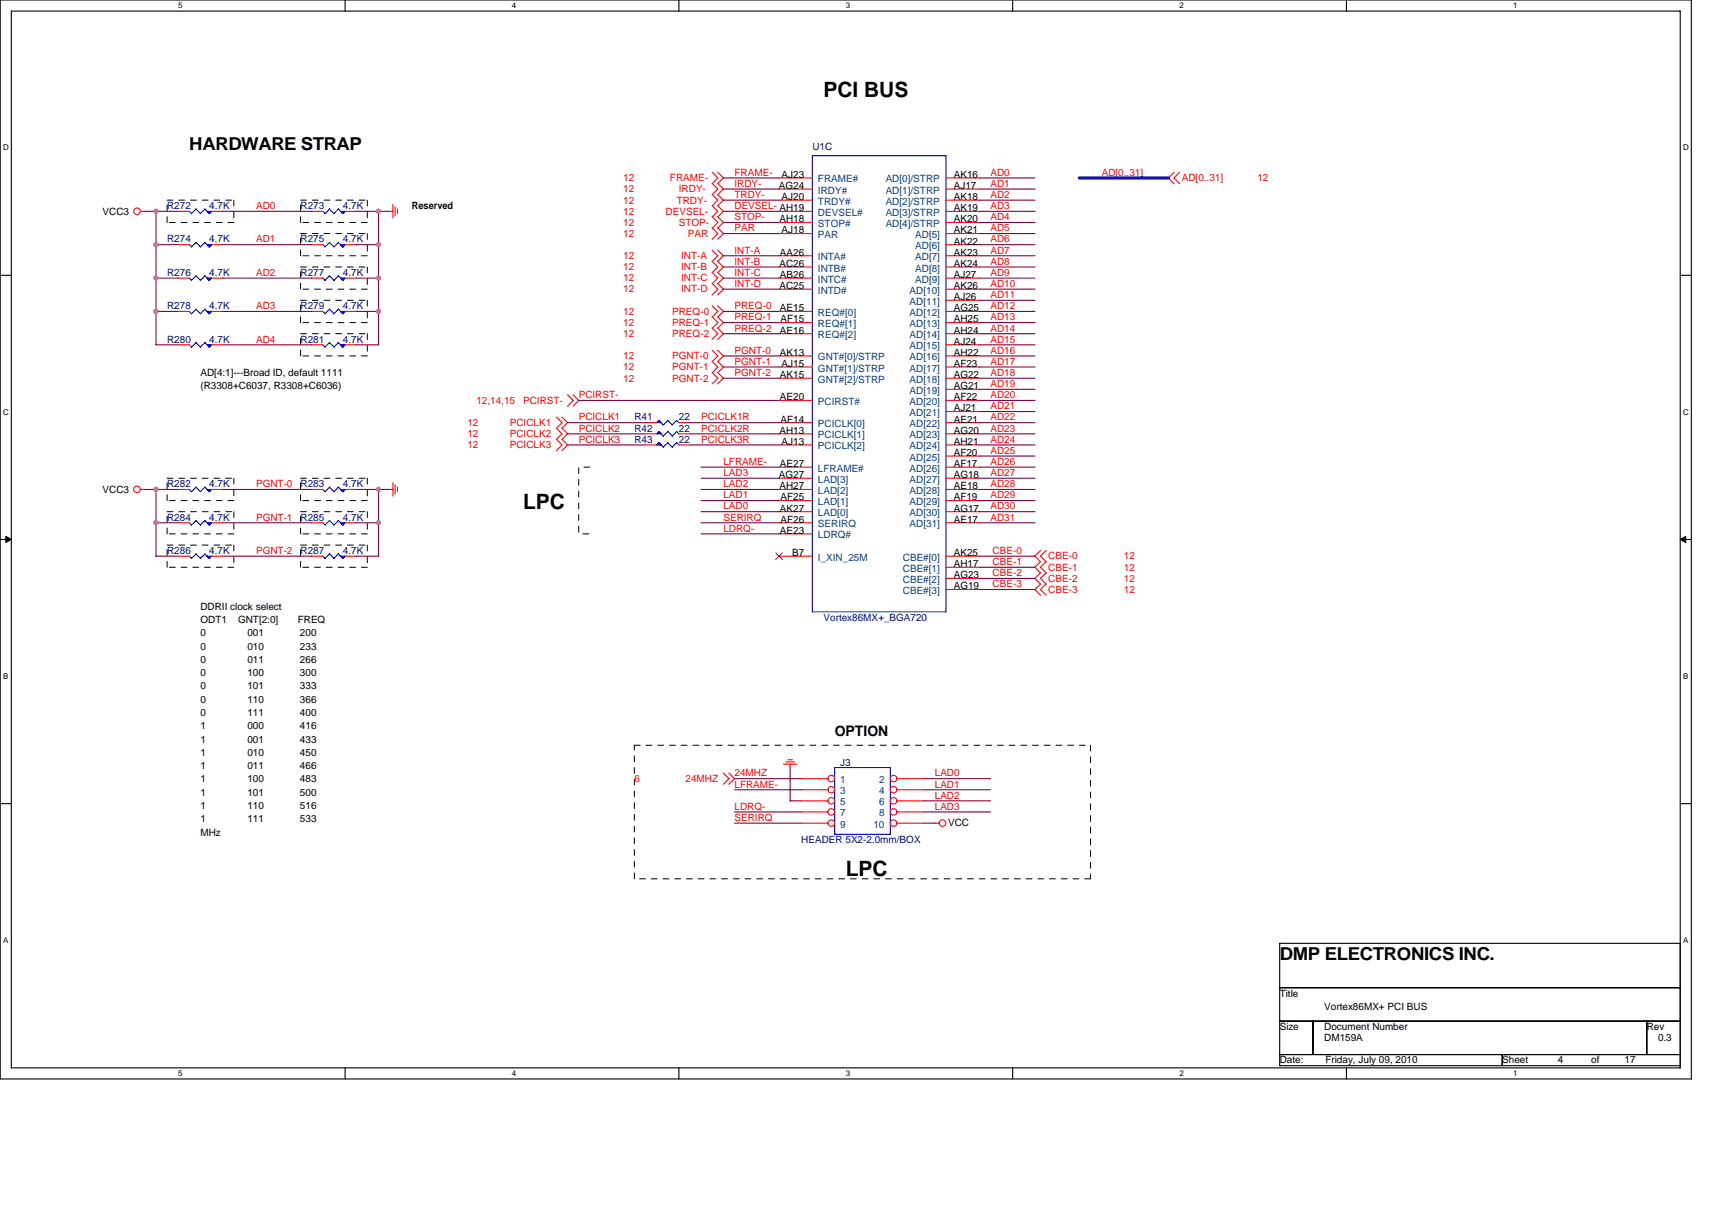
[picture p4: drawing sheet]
<svg xmlns="http://www.w3.org/2000/svg" width="297mm" height="210mm" viewBox="0 0 297 210" stroke-linecap="round" stroke-linejoin="round" font-family="sans-serif">
<path d="M0 0h293.5v187.2h-293.5zM2 1.9h289.5v183.4h-289.5z" fill="none" stroke="#000" stroke-width=".19"/>
<g fill="#fff">
<path d="M30.9 .2h.8v1.6h-.8z"/>
<path d="M30.9 185.5h.8v1.6h-.8z"/>
</g>
<path d="M59.9 0v1.9M59.9 185.3v1.9" fill="none" stroke="#000" stroke-width=".19"/>
<g fill="#fff">
<path d="M88.8 .2h.8v1.6h-.8z"/>
<path d="M88.8 185.5h.8v1.6h-.8z"/>
</g>
<path d="M117.8 0v1.9M117.8 185.3v1.9" fill="none" stroke="#000" stroke-width=".19"/>
<g fill="#fff">
<path d="M146.7 .2h.8v1.6h-.8z"/>
<path d="M146.7 185.5h.8v1.6h-.8z"/>
</g>
<path d="M175.7 0v1.9M175.7 185.3v1.9" fill="none" stroke="#000" stroke-width=".19"/>
<g fill="#fff">
<path d="M204.7 .2h.7v1.6h-.7z"/>
<path d="M204.7 185.5h.7v1.6h-.7z"/>
</g>
<path d="M233.6 0v1.9M233.6 185.3v1.9" fill="none" stroke="#000" stroke-width=".19"/>
<g fill="#fff">
<path d="M262.6 .2h.7v1.6h-.7z"/>
<path d="M262.6 185.5h.7v1.6h-.7z"/>
<path d="M.5 24.8h1v1.6h-1z"/>
<path d="M292 24.8h1v1.6h-1z"/>
<path d="M.5 70.7h1v1.5h-1z"/>
<path d="M292 70.7h1v1.5h-1z"/>
</g>
<path d="M0 47.8h2M291.5 47.8h2" fill="none" stroke="#000" stroke-width=".19"/>
<g fill="#fff">
<path d="M.5 116.5h.9v1.6h-.9z"/>
<path d="M292 116.5h.9v1.6h-.9z"/>
</g>
<path d="M0 93.6h2M291.5 93.6h2" fill="none" stroke="#000" stroke-width=".19"/>
<path d="M1 93.1l1 .5-1 .5zM291.5 93.6l1-.5v1z" fill="#000" stroke="#000" stroke-width=".17"/>
<g fill="#fff">
<path d="M.5 162.4h.9v1.5h-.9z"/>
<path d="M292 162.4h.9v1.5h-.9z"/>
</g>
<path d="M0 139.5h2M291.5 139.5h2M222 163.7h69.5v21.2h-69.5zM222 171.4h69.5M222 177.2h69.5M227.8 177.2v5.8M285.7 177.2v5.8M222 183h69.5M260.6 183v1.9" fill="none" stroke="#000" stroke-width=".19"/>
<g fill="none" stroke="#000" stroke-width=".17" stroke-dasharray="1 1 1 1 1 1 1 1">
<path d="M29 34.7h11.6M29 38.6v-3.9M40.6 34.7v3.9M40.6 38.6h-11.6M52.2 34.7h11.5M52.2 38.6v-3.9M63.7 34.7v3.9M63.7 38.6h-11.5M52.2 52.1h11.5M52.2 56v-3.9M52.2 40.5h11.5M52.2 44.4v-3.9"/>
<path d="M52.2 46.3h11.5M52.2 50.2v-3.9M52.2 57.9h11.5M63.7 52.1v3.9M63.7 56h-11.5M63.7 40.5v3.9M63.7 44.4h-11.5M63.7 46.3v3.9M63.7 50.2h-11.5M63.7 57.9v3.9M52.2 61.8v-3.9M63.7 61.8h-11.5"/>
<path d="M29 88.8h11.6M29 92.6v-3.8M29 83h11.6M29 86.9v-3.9M29 94.6h11.6M29 98.4v-3.8M40.6 88.8v3.8M40.6 92.6h-11.6M40.6 83v3.9M40.6 86.9h-11.6M40.6 94.6v3.8M40.6 98.4h-11.6"/>
<path d="M52.2 94.6h11.5M52.2 98.4v-3.8M52.2 83h11.5M52.2 86.9v-3.9M52.2 88.8h11.5M52.2 92.6v-3.8M63.7 94.6v3.8M63.7 98.4h-11.5M63.7 83v3.9M63.7 86.9h-11.5M63.7 88.8v3.8M63.7 92.6h-11.5"/>
<path d="M102.3 81.1h-1.9v11.5h1.9M110.1 129.3h79.1M189.2 129.3v23.2M110.1 152.5v-23.2M189.2 152.5h-79.1"/>
</g>
<g fill="none" stroke="#f00" stroke-width=".19">
<path d="M24.4 36.7h.7M30.9 36.7h1.9M36.7 36.7h1.9M54.1 36.7h1.9M59.9 36.7h1.9M67.6 36.7h.6M68.2 35.5v2.3M68.6 35.9v1.6M69 36.3v.8M123.6 29.9l.9 1-.9 1M123.6 35.7l.9 1-.9 1M123.6 33.8l.9 .9-.9 1"/>
<path d="M123.6 39.5l.9 1-.9 1M123.6 31.8l.9 1-.9 1M123.6 37.6l.9 1-.9 1M124.5 29.9l1 1-1 1M124.5 35.7l1 1-1 1M124.5 33.8l1 .9-1 1M124.5 39.5l1 1-1 1M124.5 31.8l1 1-1 1M124.5 37.6l1 1-1 1M135.2 36.7h5.7M135.2 30.9h5.7M135.2 32.8h5.7"/>
<path d="M135.2 34.7h5.7M135.2 38.6h5.7M164.1 36.7h5.8M164.1 30.9h5.8M164.1 32.8h5.8M164.1 34.7h5.8M164.1 38.6h5.8M203.7 29.9l-1 1 1 1M204.7 29.9l-1 1 1 1M30.9 48.3h1.9M30.9 42.5h1.9M30.9 54h1.9"/>
<path d="M30.9 59.8h1.9M36.7 48.3h1.9M36.7 42.5h1.9M36.7 54h1.9M36.7 59.8h1.9M54.1 48.3h1.9M54.1 42.5h1.9M54.1 54h1.9M54.1 59.8h1.9M59.9 48.3h1.9M59.9 42.5h1.9M59.9 54h1.9"/>
<path d="M59.9 59.8h1.9M123.6 56.9l.9 1-.9 1M123.6 53.1l.9 .9-.9 1M123.6 55l.9 1-.9 1M123.6 43.4l.9 1-.9 1M123.6 45.3l.9 1-.9 1M123.6 49.2l.9 1-.9 1M123.6 47.3l.9 1-.9 .9M124.5 56.9l1 1-1 1M124.5 53.1l1 .9-1 1M124.5 55l1 1-1 1M124.5 43.4l1 1-1 1"/>
<path d="M124.5 45.3l1 1-1 1M124.5 49.2l1 1-1 1M124.5 47.3l1 1-1 .9M135.2 48.3h5.7M135.2 54h5.7M135.2 50.2h5.7M135.2 56h5.7M135.2 57.9h5.7M135.2 40.5h5.7M135.2 44.4h5.7M135.2 46.3h5.7M164.1 48.3h5.8"/>
<path d="M164.1 42.5h5.8M164.1 54h5.8M164.1 59.8h5.8M164.1 50.2h5.8M164.1 52.1h5.8M164.1 56h5.8M164.1 57.9h5.8M164.1 40.5h5.8M164.1 44.4h5.8M164.1 46.3h5.8M96.5 74.3l1 1-1 1M96.5 72.4l1 .9-1 1"/>
<path d="M96.5 76.2l1 1-1 1M97.5 72.4l1 .9-1 1M97.5 74.3l1 1-1 1M97.5 76.2l1 1-1 1M98.5 68.5l1 1-1 1M99.4 68.5l1 1-1 1M112 73.3h1.9M112 75.3h1.9M112 77.2h1.9M117.8 73.3h1.9M117.8 75.3h1.9M117.8 77.2h1.9"/>
<path d="M123.6 60.8l.9 1-.9 1M123.6 64.6l.9 1-.9 1M123.6 62.7l.9 1-.9 1M124.5 60.8l1 1-1 1M124.5 64.6l1 1-1 1M124.5 62.7l1 1-1 1M135.2 73.3h5.7M135.2 75.3h5.7M135.2 77.2h5.7M135.2 61.8h5.7M135.2 63.7h5.7M135.2 65.6h5.7"/>
<path d="M135.2 69.5h5.7M164.1 73.3h5.8M164.1 75.3h5.8M164.1 77.2h5.8M164.1 61.8h5.8M164.1 63.7h5.8M164.1 65.6h5.8M164.1 67.6h5.8M164.1 69.5h5.8M164.1 71.4h5.8M164.1 79.1h5.8M24.4 84.9h.7"/>
<path d="M30.9 84.9h1.9M30.9 96.5h1.9M30.9 90.7h1.9M36.7 84.9h1.9M36.7 96.5h1.9M36.7 90.7h1.9M54.1 84.9h1.9M54.1 96.5h1.9M54.1 90.7h1.9M59.9 84.9h1.9M59.9 96.5h1.9M59.9 90.7h1.9"/>
<path d="M67.6 84.9h.6M68.2 83.8v2.3M68.6 84.2v1.5M69 84.5v.8M135.2 84.9h5.7M135.2 96.5h5.7M135.2 90.7h5.7M135.2 81.1h5.7M135.2 83h5.7M135.2 86.9h5.7M135.2 88.8h5.7M135.2 92.6h5.7"/>
<path d="M164.1 84.9h5.8M164.1 96.5h5.8M164.1 90.7h5.8M164.1 81.1h5.8M164.1 83h5.8M164.1 86.9h5.8M164.1 88.8h5.8M164.1 98.4h5.8M180.5 99.4l-.9 1 .9 1M180.5 95.5l-.9 1 .9 1M180.5 97.5l-.9 .9 .9 1M181.5 99.4l-1 1 1 1"/>
<path d="M181.5 95.5l-1 1 1 1M181.5 97.5l-1 .9 1 1M164.1 100.4h5.8M164.1 102.3h5.8M180.5 101.3l-.9 1 .9 1M181.5 101.3l-1 1 1 1M125.5 134.1l1 1-1 1M126.4 134.1l1 1-1 1M135.9 132.6h2.4M136.3 132.2h1.6M136.7 131.8h.8M137.1 132.6v.6"/>
<path d="M139 135.1h4.7M139 137.1h4.7M139 139h4.7M155.6 135.1h4.6M155.6 137.1h4.6M155.6 139h4.6M139 142.9h4.7M139 140.9h4.7M155.6 142.9h4.6M155.6 140.9h4.6M162.2 142.9h.8"/>
<circle cx="23.8" cy="36.7" r=".57"/>
<circle cx="23.8" cy="84.9" r=".57"/>
<circle cx="144.2" cy="135.1" r=".57"/>
<circle cx="144.2" cy="139" r=".57"/>
<circle cx="144.2" cy="137" r=".57"/>
<circle cx="155" cy="135.1" r=".57"/>
<circle cx="155" cy="137" r=".57"/>
<circle cx="155" cy="139" r=".57"/>
<circle cx="144.2" cy="140.9" r=".57"/>
<circle cx="144.2" cy="142.8" r=".57"/>
<circle cx="155" cy="140.9" r=".57"/>
<circle cx="155" cy="142.8" r=".57"/>
<circle cx="163.5" cy="142.8" r=".57"/>
</g>
<g fill="none" stroke="#00f" stroke-width=".19">
<path d="M32.8 36.7l.4 .4M34.8 37.1l-.8-.8-.8 .8M35.5 36.3l.8 .8M35.6 36.3l-.8 .8M36.7 36.7l-.4 .4M56 36.7l.4 .4M57.1 36.3l.9 .8M57.2 36.3l-.8 .8M58.7 36.3l.8 .8M58.7 36.3l-.8 .8M59.9 36.7l-.4 .4M140.9 27h23.2v79.2h-23.2z"/>
<path d="M32.8 42.4l.4 .5 .8-.8 .8 .7M32.8 54l.4 .4M32.8 48.2l.4 .4M32.8 59.8l.4 .4M34 47.9l.8 .7M34 59.4l.8 .8M34 47.9l-.8 .8M34 59.5l-.8 .7M34.8 54.4l-.8-.8-.8 .9M35.5 42.1l.8 .8 .4-.4M35.5 53.6l.8 .8M35.5 47.9l.8 .7"/>
<path d="M35.5 59.4l.8 .8M35.6 42.1l-.8 .8M35.6 53.7l-.8 .8M35.6 47.9l-.8 .8M35.6 59.5l-.8 .7M36.7 54l-.4 .5M36.7 48.3l-.4 .4M36.7 59.8l-.4 .4M56 48.2l.4 .4M56 54l.4 .4M56 59.8l.4 .4M57.1 47.9l.9 .7"/>
<path d="M57.1 53.6l.9 .8M57.1 42.1l.8 .8 .8-.8M57.1 59.4l.9 .8M57.2 47.9l-.8 .8M57.2 53.7l-.8 .8M57.2 42.1l-.8 .8-.4-.5M57.2 59.5l-.8 .7M58.7 47.9l.8 .7M58.7 53.6l.8 .8M58.7 42.1l.8 .7M58.7 59.4l.8 .8M58.7 47.9l-.8 .8"/>
<path d="M58.7 53.7l-.8 .8M58.7 59.5l-.8 .7M59.9 48.3l-.4 .4M59.9 54l-.4 .5M59.9 42.5l-.4 .4M59.9 59.8l-.4 .4M113.9 73.3l.4-.4 .8 .9M113.9 75.3l.4-.4 .8 .8M113.9 77.2l.4-.4 .8 .8M115.9 73l.7 .8M115.9 74.9l.7 .8 .8-.8 .4 .4M115.9 76.8l.7 .8 .8-.8 .4 .4"/>
<path d="M115.9 72.9l-.8 .8M115.9 74.9l-.8 .8M115.9 76.8l-.8 .8M117.8 73.4l-.4-.5-.8 .8M32.8 96.5l.4 .4 .8-.8 .8 .8M32.8 90.7l.4 .4M32.8 84.9l.4 .4M34 90.3l.8 .8M34 90.3l-.8 .8M34.8 85.3l-.8-.8-.8 .8M35.5 96.1l.8 .8 .4-.4M35.5 90.3l.8 .8"/>
<path d="M35.5 84.5l.8 .8M35.6 96.1l-.8 .8M35.6 90.3l-.8 .8M35.6 84.5l-.8 .8M36.7 90.7l-.4 .4M36.7 84.9l-.4 .4M56 90.7l.4 .4M56 84.9l.4 .4M57.1 90.3l.9 .8M57.1 96.1l.8 .8 .8-.8M57.1 84.5l.9 .8M57.2 90.3l-.8 .8"/>
<path d="M57.2 96.1l-.8 .8-.4-.4M57.2 84.5l-.8 .8M58.7 90.3l.8 .8M58.7 96.1l.8 .8M58.7 84.5l.8 .8M58.7 90.3l-.8 .8M58.7 84.5l-.8 .8M59.9 90.7l-.4 .4M59.9 96.5l-.4 .4M59.9 84.9l-.4 .4M144.8 133.2h9.7v11.6h-9.7z"/>
</g>
<g fill="#00f" stroke="#00f" stroke-width=".19">
<path d="M59.1 48.3h.8l-.4 .3z" fill-rule="evenodd"/>
<path d="M35.9 96.5h.8l-.4 .4z" fill-rule="evenodd"/>
<path d="M59.1 90.7h.8l-.4 .4z" fill-rule="evenodd"/>
<path d="M35.9 90.7h.8l-.4 .4z" fill-rule="evenodd"/>
<path d="M35.9 42.5h.8l-.4 .3z" fill-rule="evenodd"/>
<path d="M35.9 54h.8l-.4 .4z" fill-rule="evenodd"/>
<path d="M114.3 73l.4 .3h-.8l.4-.3 .4 .3z" fill-rule="evenodd"/>
<path d="M59.1 54h.8l-.4 .4z" fill-rule="evenodd"/>
<path d="M59.1 96.5h.8l-.4 .4z" fill-rule="evenodd"/>
<path d="M59.1 42.5h.8l-.4 .3z" fill-rule="evenodd"/>
<path d="M35.9 84.9h.8l-.4 .4z" fill-rule="evenodd"/>
<path d="M59.1 36.7h.8l-.4 .4z" fill-rule="evenodd"/>
<path d="M35.9 48.3h.8l-.4 .3z" fill-rule="evenodd"/>
<path d="M35.9 36.7h.8l-.4 .4z" fill-rule="evenodd"/>
<path d="M114.3 74.9l.4 .4h-.8l.4-.4 .4 .4z" fill-rule="evenodd"/>
<path d="M35.9 59.8h.8l-.4 .4z" fill-rule="evenodd"/>
<path d="M114.3 76.8l.4 .4h-.8l.4-.4 .4 .4z" fill-rule="evenodd"/>
<path d="M59.1 84.9h.8l-.4 .4z" fill-rule="evenodd"/>
<path d="M59.1 59.8h.8l-.4 .4z" fill-rule="evenodd"/>
</g>
<path d="M134.6 95.9l1.2 1.2M135.7 95.9l-1.1 1.2" fill="none" stroke="#804000" stroke-width=".17"/>
<path d="M187.3 30.9h15.5" fill="none" stroke="#00f" stroke-width=".57"/>
<g fill="none" stroke="#800040" stroke-width=".19">
<path d="M25.1 36.7h5.8M27.1 36.7l-.1 23.1h3.9M38.6 36.7h15.5M61.8 36.7h5.8M65.7 36.7v23.1h-3.9M125.5 36.7h9.7M125.5 30.9h9.7M125.5 32.8h9.7M125.5 38.6h9.7M125.5 34.7h9.7M169.9 36.7h9.7M169.9 30.9h9.7"/>
<path d="M169.9 32.8h9.7M169.9 38.6h9.7M169.9 34.7h9.7M27 54h3.9M27 48.3h3.9M27 42.5h3.9M38.6 54h15.5M38.6 48.3h15.5M38.6 42.5h15.5M38.6 59.8h15.5M61.8 54h3.9M61.8 48.3h3.9"/>
<path d="M61.8 42.5h3.9M125.5 54h9.7M125.5 57.9h9.7M125.5 56h9.7M125.5 40.5h9.7M125.5 48.3h9.7M125.5 46.3h9.7M125.5 50.2h9.7M125.5 44.4h9.7M169.9 54h9.7M169.9 57.9h9.7M169.9 56h9.7"/>
<path d="M169.9 40.5h9.7M169.9 48.3h9.7M169.9 46.3h9.7M169.9 50.2h9.7M169.9 44.4h9.7M169.9 42.5h9.7M169.9 52.1h9.7M169.9 59.8h9.7M98.5 73.3h13.5M98.5 75.3h13.5M98.5 77.2h13.5M100.4 69.5h34.8"/>
<path d="M119.7 77.2h15.5M119.7 73.3h15.5M119.7 75.3h15.5M125.5 63.7h9.7M125.5 65.6h9.7M125.5 61.8h9.7M169.9 69.5h9.7M169.9 63.7h9.7M169.9 65.6h9.7M169.9 61.8h9.7M169.9 73.3h9.7M169.9 75.3h9.7"/>
<path d="M169.9 77.2h9.7M169.9 67.6h9.7M169.9 71.4h9.7M169.9 79.1h9.7M25.1 84.9h5.8M27 90.7h3.9M27.1 84.9l-.1 11.6h3.9M38.6 84.9h15.5M38.6 90.7h15.5M38.6 96.5h15.5M61.8 84.9h5.8M61.8 90.7h3.9"/>
<path d="M65.7 84.9v11.6h-3.9M121.6 81.1h13.6M121.6 83h13.6M121.6 84.9h13.6M121.6 86.9h13.6M121.6 88.8h13.6M121.6 92.6h13.6M121.6 90.7h13.6M169.9 96.5h9.7M169.9 98.4h9.7M169.9 81.1h9.7M169.9 83h9.7"/>
<path d="M169.9 84.9h9.7M169.9 86.9h9.7M169.9 88.8h9.7M169.9 90.7h9.7M169.9 100.4h9.7M169.9 102.3h9.7M127.4 137.1h11.6M127.4 135.1h11.6M137.1 139h1.9M137.1 133.2v5.8M160.2 139h11.7M160.2 137.1h11.7"/>
<path d="M160.2 135.1h11.7M127.4 140.9h11.6M127.4 142.9h11.6M160.2 140.9h11.7M160.2 142.9h2"/>
</g>
<g fill="#f0f" stroke="#f0f" stroke-width=".19">
<circle cx="27" cy="36.7" r=".38"/>
<circle cx="65.7" cy="48.2" r=".38"/>
<circle cx="27.1" cy="42.4" r=".38"/>
<circle cx="65.7" cy="36.7" r=".38"/>
<circle cx="27.1" cy="48.2" r=".38"/>
<circle cx="65.7" cy="42.4" r=".38"/>
<circle cx="27" cy="54" r=".38"/>
<circle cx="65.7" cy="54" r=".38"/>
<circle cx="65.7" cy="84.9" r=".38"/>
<circle cx="65.7" cy="90.7" r=".38"/>
<circle cx="27.1" cy="90.7" r=".38"/>
<circle cx="27" cy="84.9" r=".38"/>
</g>
<g font-size="3.7">
<text x="142.9" y="16.9">PCI BUS</text>
<text x="90.8" y="88.3">LPC</text>
<text x="146.7" y="152">LPC</text>
</g>
<g font-size="3.1">
<text x="32.8" y="26">HARDWARE STRAP</text>
<text x="222" y="166.6">DMP ELECTRONICS INC.</text>
</g>
<text font-size="2.5" x="144.8" y="127.8">OPTION</text>
<g font-size="1.7" fill="#000080">
<text x="140.9" y="26.1">U1C</text>
<text x="29" y="36.3">R272</text>
<text x="36.3" y="36.3">4.7K</text>
<text x="52.2" y="36.3">R273</text>
<text x="59.5" y="36.3">4.7K</text>
<text x="29" y="42.1">R274</text>
<text x="29" y="47.9">R276</text>
<text x="36.3" y="42.1">4.7K</text>
<text x="36.3" y="47.9">4.7K</text>
<text x="52.2" y="47.9">R277</text>
<text x="52.2" y="42.1">R275</text>
<text x="59.5" y="47.9">4.7K</text>
<text x="59.5" y="42.1">4.7K</text>
<text x="29" y="53.7">R278</text>
<text x="36.3" y="53.7">4.7K</text>
<text x="52.2" y="53.7">R279</text>
<text x="59.5" y="53.7">4.7K</text>
<text x="29" y="59.5">R280</text>
<text x="36.3" y="59.5">4.7K</text>
<text x="52.2" y="59.5">R281</text>
<text x="59.5" y="59.5">4.7K</text>
<text x="110.1" y="73">R41</text>
<text x="110.1" y="74.9">R42</text>
<text x="110.1" y="76.8">R43</text>
<text x="117.8" y="73">22</text>
<text x="117.8" y="74.9">22</text>
<text x="117.8" y="76.8">22</text>
<text x="29" y="84.5">R282</text>
<text x="36.3" y="84.5">4.7K</text>
<text x="52.2" y="84.5">R283</text>
<text x="59.5" y="84.5">4.7K</text>
<text x="29" y="90.3">R284</text>
<text x="36.3" y="90.3">4.7K</text>
<text x="52.2" y="90.3">R285</text>
<text x="59.5" y="90.3">4.7K</text>
<text x="29" y="96.1">R286</text>
<text x="36.3" y="96.1">4.7K</text>
<text x="52.2" y="96.1">R287</text>
<text x="59.5" y="96.1">4.7K</text>
<text x="142.9" y="107.7">Vortex86MX+_BGA720</text>
<text x="145.8" y="133">J3</text>
<text x="139" y="146.3">HEADER 5X2-2.0mm/BOX</text>
</g>
<g font-size="1.7" fill="#f00">
<text x="108.1" y="35.3">12</text>
<text x="108.1" y="31.5">12</text>
<text x="108.1" y="33.4">12</text>
<text x="116.2" y="31.5">FRAME-</text>
<text x="117.4" y="35.3">TRDY-</text>
<text x="117.8" y="33.4">IRDY-</text>
<text x="127.4" y="30.5">FRAME-</text>
<text x="127.4" y="32.4">IRDY-</text>
<text x="127.4" y="34.4">TRDY-</text>
<text x="171.8" y="30.5">AD0</text>
<text x="171.8" y="32.4">AD1</text>
<text x="171.8" y="34.4">AD2</text>
<text x="191.2" y="30.5">AD[0..31]</text>
<text x="205" y="31.5">AD[0..31]</text>
<text x="218.2" y="31.5">12</text>
<text x="44.4" y="36.3">AD0</text>
<text x="108.1" y="37.3">12</text>
<text x="108.1" y="39.2">12</text>
<text x="108.1" y="41.1">12</text>
<text x="115.5" y="37.3">DEVSEL-</text>
<text x="117.8" y="39.2">STOP-</text>
<text x="119.3" y="41.1">PAR</text>
<text x="127.4" y="36.3">DEVSEL- AH19</text>
<text x="127.4" y="40.2">PAR</text>
<text x="127.4" y="38.2">STOP-</text>
<text x="171.8" y="38.2">AD4</text>
<text x="171.8" y="40.2">AD5</text>
<text x="171.8" y="36.3">AD3</text>
<text x="44.4" y="42.1">AD1</text>
<text x="44.4" y="47.9">AD2</text>
<text x="108.1" y="45">12</text>
<text x="108.1" y="46.9">12</text>
<text x="118.2" y="45">INT-A</text>
<text x="118.2" y="46.9">INT-B</text>
<text x="127.4" y="47.9">INT-C</text>
<text x="127.4" y="45.9">INT-B</text>
<text x="127.4" y="44">INT-A</text>
<text x="171.8" y="42.1">AD6</text>
<text x="171.8" y="44">AD7</text>
<text x="171.8" y="45.9">AD8</text>
<text x="171.8" y="47.9">AD9</text>
<text x="44.4" y="53.7">AD3</text>
<text x="108.1" y="50.8">12</text>
<text x="108.1" y="48.8">12</text>
<text x="118.2" y="50.8">INT-D</text>
<text x="118.2" y="48.8">INT-C</text>
<text x="127.4" y="53.7">PREQ-0</text>
<text x="127.4" y="49.8">INT-D</text>
<text x="171.8" y="49.8">AD10</text>
<text x="171.8" y="51.7">AD11</text>
<text x="171.8" y="53.7">AD12</text>
<text x="44.4" y="59.5">AD4</text>
<text x="108.1" y="58.5">12</text>
<text x="108.1" y="54.6">12</text>
<text x="108.1" y="56.6">12</text>
<text x="116.6" y="58.5">PREQ-2</text>
<text x="116.6" y="54.6">PREQ-0</text>
<text x="116.6" y="56.6">PREQ-1</text>
<text x="127.4" y="57.5">PREQ-2</text>
<text x="127.4" y="55.6">PREQ-1</text>
<text x="171.8" y="55.6">AD13</text>
<text x="171.8" y="57.5">AD14</text>
<text x="171.8" y="59.5">AD15</text>
<text x="108.1" y="62.4">12</text>
<text x="108.1" y="64.3">12</text>
<text x="116.6" y="62.4">PGNT-0</text>
<text x="116.6" y="64.3">PGNT-1</text>
<text x="127.4" y="63.3">PGNT-1</text>
<text x="127.4" y="65.2">PGNT-2</text>
<text x="127.4" y="61.4">PGNT-0</text>
<text x="171.8" y="61.4">AD16</text>
<text x="171.8" y="63.3">AD17</text>
<text x="171.8" y="65.2">AD18</text>
<text x="82.7" y="70.1">12,14,15</text>
<text x="90.8" y="70.1">PCIRST-</text>
<text x="100.4" y="69.1">PCIRST-</text>
<text x="108.1" y="66.2">12</text>
<text x="116.6" y="66.2">PGNT-2</text>
<text x="171.8" y="67.2">AD19</text>
<text x="171.8" y="69.1">AD20</text>
<text x="171.8" y="71">AD21</text>
<text x="81.1" y="73.9">12</text>
<text x="81.1" y="75.9">12</text>
<text x="81.1" y="77.8">12</text>
<text x="88.5" y="73.9">PCICLK1</text>
<text x="88.5" y="75.9">PCICLK2</text>
<text x="88.5" y="77.8">PCICLK3</text>
<text x="100.4" y="76.8">PCICLK3</text>
<text x="100.4" y="73">PCICLK1</text>
<text x="100.4" y="74.9">PCICLK2</text>
<text x="121.6" y="73">PCICLK1R</text>
<text x="121.6" y="74.9">PCICLK2R</text>
<text x="121.6" y="76.8">PCICLK3R</text>
<text x="171.8" y="73">AD22</text>
<text x="171.8" y="74.9">AD23</text>
<text x="171.8" y="76.8">AD24</text>
<text x="125.5" y="80.7">LFRAME-</text>
<text x="125.5" y="82.6">LAD3</text>
<text x="171.8" y="78.8">AD25</text>
<text x="171.8" y="80.7">AD26</text>
<text x="171.8" y="82.6">AD27</text>
<text x="44.4" y="84.5">PGNT-0</text>
<text x="125.5" y="84.5">LAD2</text>
<text x="125.5" y="86.5">LAD1</text>
<text x="125.5" y="88.4">LAD0</text>
<text x="171.8" y="84.5">AD28</text>
<text x="171.8" y="86.5">AD29</text>
<text x="171.8" y="88.4">AD30</text>
<text x="44.4" y="90.3">PGNT-1</text>
<text x="125.5" y="92.3">LDRQ-</text>
<text x="125.5" y="90.3">SERIRQ</text>
<text x="171.8" y="90.3">AD31</text>
<text x="44.4" y="96.1">PGNT-2</text>
<text x="172.2" y="96.1">CBE-0</text>
<text x="172.2" y="98.1">CBE-1</text>
<text x="172.2" y="100">CBE-2</text>
<text x="172.2" y="101.9">CBE-3</text>
<text x="181.9" y="101">CBE-2</text>
<text x="181.9" y="97.1">CBE-0</text>
<text x="181.9" y="99">CBE-1</text>
<text x="195" y="101">12</text>
<text x="195" y="97.1">12</text>
<text x="195" y="99">12</text>
<text x="181.9" y="102.9">CBE-3</text>
<text x="195" y="102.9">12</text>
<text x="110.1" y="135.7">6</text>
<text x="119" y="135.7">24MHZ</text>
<text x="127.4" y="136.7">LFRAME-</text>
<text x="127.4" y="134.7">24MHZ</text>
<text x="162.2" y="134.7">LAD0</text>
<text x="162.2" y="136.7">LAD1</text>
<text x="127.4" y="140.5">LDRQ-</text>
<text x="127.4" y="142.5">SERIRQ</text>
<text x="162.2" y="140.5">LAD3</text>
<text x="162.2" y="138.6">LAD2</text>
</g>
<g font-size="1.7">
<text x="135.1" y="32.8">AG24</text>
<text x="135.6" y="30.9">AJ23</text>
<text x="135.6" y="34.7">AJ20</text>
<text x="165.5" y="30.9">AK16</text>
<text x="165.5" y="32.8">AJ17</text>
<text x="165.5" y="34.7">AK18</text>
<text x="17.8" y="37.3">VCC3</text>
<text x="71.5" y="36.3">Reserved</text>
<text x="135.2" y="38.6">AH18</text>
<text x="135.6" y="40.5">AJ18</text>
<text x="165.5" y="36.7">AK19</text>
<text x="165.5" y="38.6">AK20</text>
<text x="165.5" y="40.5">AK21</text>
<text x="135.2" y="46.3">AC26</text>
<text x="135.3" y="44.4">AA26</text>
<text x="165.5" y="42.4">AK22</text>
<text x="165.5" y="44.4">AK23</text>
<text x="165.5" y="46.3">AK24</text>
<text x="135.2" y="50.2">AC25</text>
<text x="135.3" y="48.2">AB26</text>
<text x="165.5" y="50.2">AK26</text>
<text x="165.5" y="52.1">AJ26</text>
<text x="165.5" y="48.2">AJ27</text>
<text x="135.3" y="54">AE15</text>
<text x="135.3" y="57.9">AE16</text>
<text x="135.4" y="56">AF15</text>
<text x="165.5" y="54">AG25</text>
<text x="165.5" y="56">AH25</text>
<text x="165.5" y="57.9">AH24</text>
<text x="165.5" y="59.8">AJ24</text>
<text x="34.8" y="65.2">AD[4:1]---Broad ID, default 1111</text>
<text x="135.3" y="61.7">AK13</text>
<text x="135.3" y="65.6">AK15</text>
<text x="135.6" y="63.7">AJ15</text>
<text x="165.5" y="61.7">AH22</text>
<text x="165.5" y="63.7">AF23</text>
<text x="165.5" y="65.6">AG22</text>
<text x="34.8" y="67.6">(R3308+C6037, R3308+C6036)</text>
<text x="135.3" y="69.5">AE20</text>
<text x="165.5" y="67.5">AG21</text>
<text x="165.5" y="69.5">AF22</text>
<text x="165.5" y="71.4">AJ21</text>
<text x="135.2" y="75.3">AH13</text>
<text x="135.4" y="73.3">AF14</text>
<text x="135.6" y="77.2">AJ13</text>
<text x="165.5" y="73.3">AE21</text>
<text x="165.5" y="75.3">AG20</text>
<text x="165.5" y="77.2">AH21</text>
<text x="135.1" y="83">AG27</text>
<text x="135.3" y="81">AE27</text>
<text x="165.5" y="79.1">AF20</text>
<text x="165.5" y="81">AF17</text>
<text x="165.5" y="83">AG18</text>
<text x="17.8" y="85.5">VCC3</text>
<text x="135.2" y="84.9">AH27</text>
<text x="135.3" y="88.8">AK27</text>
<text x="135.4" y="86.8">AF25</text>
<text x="165.5" y="84.9">AE18</text>
<text x="165.5" y="86.8">AF19</text>
<text x="165.5" y="88.8">AG17</text>
<text x="135.3" y="92.6">AE23</text>
<text x="135.4" y="90.7">AF26</text>
<text x="165.5" y="90.7">AE17</text>
<text x="137.5" y="96.5">B7</text>
<text x="165.5" y="96.5">AK25</text>
<text x="165.5" y="98.4">AH17</text>
<text x="165.5" y="100.4">AG23</text>
<text x="34.8" y="105.8">DDRII clock select</text>
<text x="165.5" y="102.3">AG19</text>
<text x="34.8" y="108.1">ODT1</text>
<text x="34.8" y="110.4">0</text>
<text x="34.8" y="112.7">0</text>
<text x="41.3" y="108.1">GNT[2:0]</text>
<text x="42.9" y="110.4">001</text>
<text x="42.9" y="112.7">010</text>
<text x="51.7" y="108.1">FREQ</text>
<text x="52" y="110.4">200</text>
<text x="52" y="112.7">233</text>
<text x="34.8" y="115">0</text>
<text x="34.8" y="117.3">0</text>
<text x="34.8" y="119.6">0</text>
<text x="42.9" y="115">011</text>
<text x="42.9" y="117.3">100</text>
<text x="42.9" y="119.6">101</text>
<text x="52" y="115">266</text>
<text x="52" y="117.3">300</text>
<text x="52" y="119.6">333</text>
<text x="34.8" y="121.9">0</text>
<text x="34.8" y="124.2">0</text>
<text x="42.9" y="121.9">110</text>
<text x="42.9" y="124.2">111</text>
<text x="52" y="121.9">366</text>
<text x="52" y="124.2">400</text>
<text x="34.8" y="126.6">1</text>
<text x="34.8" y="128.9">1</text>
<text x="34.8" y="131.2">1</text>
<text x="42.9" y="126.6">000</text>
<text x="42.9" y="128.9">001</text>
<text x="42.9" y="131.2">010</text>
<text x="52" y="126.6">416</text>
<text x="52" y="128.9">433</text>
<text x="52" y="131.2">450</text>
<text x="34.8" y="133.5">1</text>
<text x="34.8" y="135.8">1</text>
<text x="42.9" y="133.5">011</text>
<text x="42.9" y="135.8">100</text>
<text x="52" y="133.5">466</text>
<text x="52" y="135.8">483</text>
<text x="34.8" y="138.1">1</text>
<text x="34.8" y="140.4">1</text>
<text x="34.8" y="142.7">1</text>
<text x="42.9" y="138.1">101</text>
<text x="42.9" y="140.4">110</text>
<text x="42.9" y="142.7">111</text>
<text x="52" y="138.1">500</text>
<text x="52" y="140.4">516</text>
<text x="52" y="142.7">533</text>
<text x="164.5" y="143.4">VCC</text>
<text x="34.8" y="145">MHz</text>
<text x="222" y="173">Title</text>
<text x="222" y="178.8">Size</text>
<text x="229.8" y="175.3">Vortex86MX+ PCI BUS</text>
<text x="229.8" y="178.8">Document Number</text>
<text x="285.7" y="178.8">Rev</text>
<text x="222" y="184.6">Date:</text>
<text x="229.8" y="180.7">DM159A</text>
<text x="230" y="184.6">Friday, July 09, 2010</text>
<text x="260.6" y="184.6">Sheet</text>
<text x="270.3" y="184.6">4</text>
<text x="276.1" y="184.6">of</text>
<text x="281.9" y="184.6">17</text>
<text x="287.7" y="180.7">0.3</text>
</g>
<g font-size="1.7" fill="#004080">
<text x="141.9" y="31.7">FRAME#</text>
<text x="141.9" y="33.6">IRDY#</text>
<text x="141.9" y="35.5">TRDY#</text>
<text x="153.7" y="31.7">AD[0]/STRP</text>
<text x="153.7" y="33.6">AD[1]/STRP</text>
<text x="153.7" y="35.5">AD[2]/STRP</text>
<text x="141.9" y="37.5">DEVSEL#</text>
<text x="141.9" y="41.3">PAR</text>
<text x="141.9" y="39.4">STOP#</text>
<text x="153.7" y="37.5">AD[3]/STRP</text>
<text x="153.7" y="39.4">AD[4]/STRP</text>
<text x="158.8" y="41.3">AD[5]</text>
<text x="141.9" y="45.2">INTA#</text>
<text x="141.9" y="47.1">INTB#</text>
<text x="158.8" y="43.2">AD[6]</text>
<text x="158.8" y="45.2">AD[7]</text>
<text x="158.8" y="47.1">AD[8]</text>
<text x="141.9" y="49">INTC#</text>
<text x="141.9" y="51">INTD#</text>
<text x="157.8" y="51">AD[10]</text>
<text x="157.8" y="52.9">AD[11]</text>
<text x="158.8" y="49">AD[9]</text>
<text x="141.9" y="54.8">REQ#[0]</text>
<text x="141.9" y="56.8">REQ#[1]</text>
<text x="141.9" y="58.7">REQ#[2]</text>
<text x="157.8" y="54.8">AD[12]</text>
<text x="157.8" y="56.8">AD[13]</text>
<text x="157.8" y="58.7">AD[14]</text>
<text x="141.9" y="62.5">GNT#[0]/STRP</text>
<text x="141.9" y="64.5">GNT#[1]/STRP</text>
<text x="157.8" y="60.6">AD[15]</text>
<text x="157.8" y="62.5">AD[16]</text>
<text x="157.8" y="64.5">AD[17]</text>
<text x="141.9" y="70.3">PCIRST#</text>
<text x="141.9" y="66.4">GNT#[2]/STRP</text>
<text x="157.8" y="66.4">AD[18]</text>
<text x="157.8" y="68.3">AD[19]</text>
<text x="157.8" y="70.3">AD[20]</text>
<text x="141.9" y="74.1">PCICLK[0]</text>
<text x="141.9" y="76.1">PCICLK[1]</text>
<text x="157.8" y="72.2">AD[21]</text>
<text x="157.8" y="74.1">AD[22]</text>
<text x="157.8" y="76.1">AD[23]</text>
<text x="141.9" y="83.8">LAD[3]</text>
<text x="141.9" y="81.9">LFRAME#</text>
<text x="141.9" y="78">PCICLK[2]</text>
<text x="157.8" y="78">AD[24]</text>
<text x="157.8" y="79.9">AD[25]</text>
<text x="157.8" y="81.9">AD[26]</text>
<text x="157.8" y="83.8">AD[27]</text>
<text x="141.9" y="89.6">LAD[0]</text>
<text x="141.9" y="87.7">LAD[1]</text>
<text x="141.9" y="85.7">LAD[2]</text>
<text x="157.8" y="85.7">AD[28]</text>
<text x="157.8" y="87.7">AD[29]</text>
<text x="157.8" y="89.6">AD[30]</text>
<text x="141.9" y="93.4">LDRQ#</text>
<text x="141.9" y="91.5">SERIRQ</text>
<text x="157.8" y="91.5">AD[31]</text>
<text x="141.9" y="97.3">I_XIN_25M</text>
<text x="156.7" y="97.3">CBE#[0]</text>
<text x="156.7" y="99.2">CBE#[1]</text>
<text x="156.7" y="101.2">CBE#[2]</text>
<text x="156.7" y="103.1">CBE#[3]</text>
<text x="145.8" y="135.9">1</text>
<text x="145.8" y="137.8">3</text>
<text x="152.5" y="135.9">2</text>
<text x="152.5" y="137.8">4</text>
<text x="145.8" y="139.8">5</text>
<text x="145.8" y="141.7">7</text>
<text x="145.8" y="143.6">9</text>
<text x="151.5" y="143.6">10</text>
<text x="152.5" y="139.8">6</text>
<text x="152.5" y="141.7">8</text>
</g>
<g font-size="1.4">
<text x="30.9" y="1.5">5</text>
<text x="88.8" y="1.5">4</text>
<text x="146.7" y="1.5">3</text>
<text x="204.7" y="1.5">2</text>
<text x="262.6" y="1.5">1</text>
<text x=".5" y="26.1">D</text>
<text x="292" y="26.1">D</text>
<text x=".5" y="71.9">C</text>
<text x="292" y="71.9">C</text>
<text x=".5" y="117.8">B</text>
<text x="292" y="117.8">B</text>
<text x=".5" y="163.6">A</text>
<text x="292" y="163.6">A</text>
<text x="30.9" y="186.8">5</text>
<text x="88.8" y="186.8">4</text>
<text x="146.7" y="186.8">3</text>
<text x="204.7" y="186.8">2</text>
<text x="262.6" y="186.8">1</text>
</g>
</svg>
